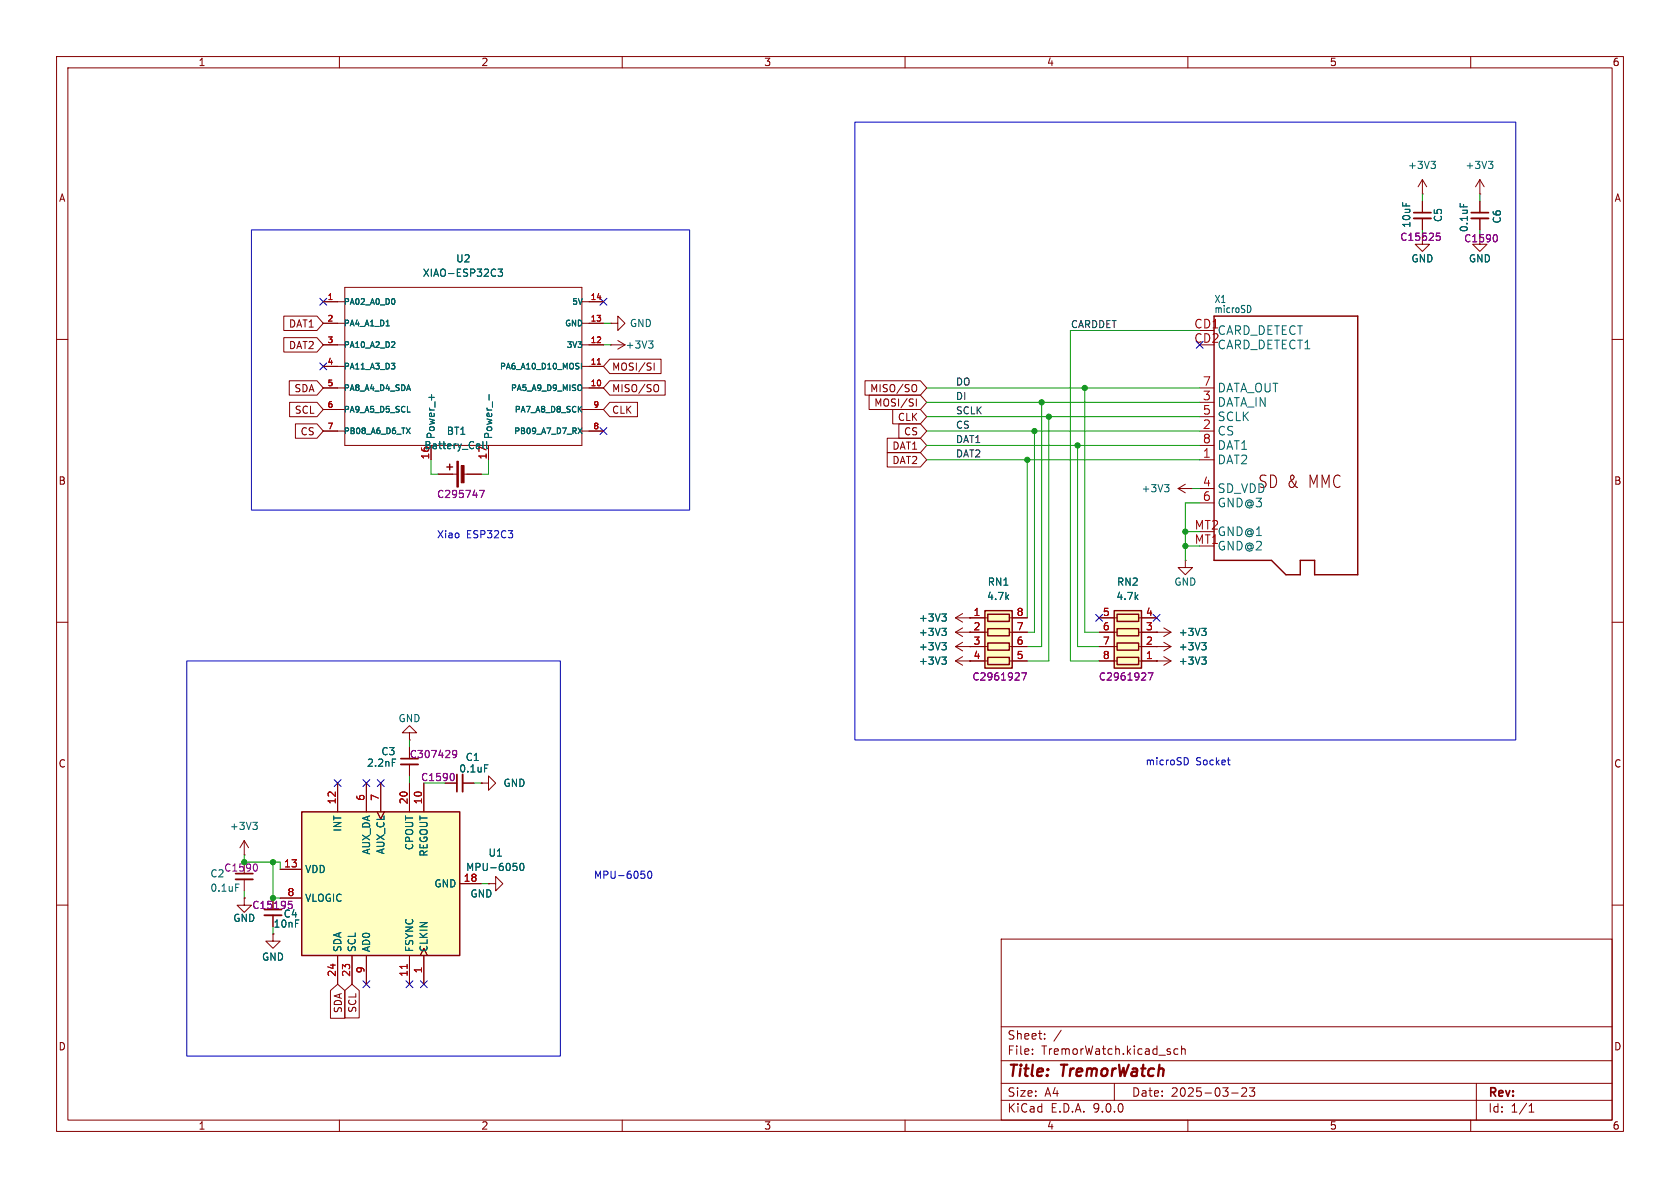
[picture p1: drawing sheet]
<svg xmlns="http://www.w3.org/2000/svg" width="297mm" height="210mm" viewBox="0 0 297 210" stroke-linecap="round" stroke-linejoin="round" font-family="sans-serif">
<g fill="none" stroke="#840000" stroke-width=".18">
<path d="M10 10h277v190h-277zM12 12h273v186h-273zM60 10v2M110 10v2M160 10v2M210 10v2M260 10v2M10 60h2M285 60h2M10 110h2M285 110h2M72.4 129.5h1.3l-1.3-1.2-1.3 1.2h1.3v1.3"/>
<path d="M72.4 130.8h.1M10 160h2M48.3 165.1v1.3h1.2l-1.2 1.2-1.3-1.2h1.3M48.3 165.1h.1M177 166h108v32h-108zM285 160h2M60 198v2M110 198v2M160 198v2M177 194.5h108M177 191.5h108M177 187.5h108"/>
<path d="M177 181.5h108M182.5 186.3v.1M182.5 185.5v.1M184.7 183.6v.1M184.7 182.8v.1M187.6 182.1l-1.3 2M197 191.5v3M208.2 185.5l-.4-.1-.3 .3v.4l.2 .2h.5M208.9 185.5l.2-.1 .4 .1v.9M208.9 184.9v1.5M210 198v2M217.7 193.2h1.2"/>
<path d="M219.5 192.4l.6-.1 .2 .1 .1 .3-.9 1.1h.9M220.9 192.3h.9l-.5 .6 .4 .1v.7l-.2 .1h-.4l-.2-.1M260 198v2M261 191.5v6.5M270.3 196.6h.9M270.3 195.5l.4-.4v1.5"/>
</g>
<path d="M53.3 143.5h28v25.4h-28z" fill="#ffffc2"/>
<path d="M79 82.6h1M79.5 82v1.1M53.3 143.5h28v25.4h-28z" fill="none" stroke="#840000" stroke-width=".25"/>
<g fill="none" stroke="#840000" stroke-width=".18">
<path d="M57.1 53.3h3.9M57.1 57.2h3.9M61 50.8h41.9v27.9h-41.9zM102.9 53.3h3.8M102.9 57.2h3.8M107.9 57.2h1.3v-1.3l1.3 1.3-1.3 1.2v-1.2M107.9 57.2h.1M261.6 41.9v1.3h1.3l-1.3 1.3-1.3-1.3h1.3M57.1 61h3.9M57.1 64.8h3.9M57.1 68.6h3.9M57.1 72.4h3.9"/>
<path d="M57.1 76.2h3.9M76.2 78.7v2.6M86.4 78.7v2.6M102.9 61h3.8M102.9 64.8h3.8M102.9 68.6h3.8M102.9 72.4h3.8M102.9 76.2h3.8M107.9 61h.1M107.9 61h2.6M109.2 60.2l1.3 .8M110.5 61l-1.3 .7"/>
<path d="M77.5 83.8h3.3M81.8 83.8h3.3M208.3 86.4l1.2 .7M208.3 86.4h2.5M209.5 85.6l-1.2 .8M210.8 86.4h.1M59.7 138.4v5.1M64.8 138.4v5.1M67.3 138.4v5.1M72.4 132.1v2M72.4 135.1v2.1M72.4 138.4v5.1"/>
<path d="M74.9 138.4v5.1M78.7 138.4h2.1M81.8 138.4h2M85.1 138.4h1.3v-1.2l1.2 1.2-1.2 1.3v-1.3M85.1 138.4h.1M43.2 158.8v1.2h1.2l-1.2 1.3-1.3-1.3h1.3M43.2 158.8h.1M43.2 151.1h.1M43.2 148.6l-.8 1.3M43.2 148.6l.7 1.3M43.2 148.6v2.5M48.3 158.8v2"/>
<path d="M49.5 158.8h3.8M49.5 153.7h3.8M66.7 143.5l.6 1.3 .6-1.3M81.3 156.2h3.8M86.4 156.2h1.2v-1.3l1.3 1.3-1.3 1.3v-1.3M86.4 156.2h.1M48.3 161.8v2M59.7 168.9v5.1M62.2 168.9v5.1M64.8 168.9v5.1M72.4 168.9v5.1M74.9 168.9v5.1"/>
</g>
<path d="M105.6 64.4h.6M72 170.5v.7" fill="none" stroke="#a90000" stroke-width=".18"/>
<g fill="none" stroke="#006464" stroke-width=".18">
<path d="M68.3 57.6h.5M69.7 52.9l.1 .3-.1 .5M88.1 47.6h.7l-.4 .5 .4 .1v.5l-.2 .1-.5-.1M69.2 64.2h.6l-.3 .4M69.6 60.4l.2 .2v.2l-.6 .6h.6M69.7 64.7l.1 .1-.1 .4M71.8 75.6l.7 1.1M72 72.9h.5M72.5 75.6l-.7 1.1M76.3 69.8v.9M85.4 78v1.1M86 78v1.1"/>
<path d="M86.5 69.8v.9M102.2 75.6l.7 1.1M102.8 68.2v.7M102.8 64.2v1M102.9 75.6l-.7 1.1M114.7 60.3h.7l-.4 .5M115.2 60.8l.2 .2v.3l-.2 .2M205.9 85.7h.8l-.5 .5M206.4 86.2l.3 .2v.3l-.3 .2M85.7 135.2h.6M44.7 145.4h.8l-.4 .4M45.2 145.8l.3 .3v.3l-.3 .2"/>
<path d="M90.7 152.6h.6M91.3 153.2l.1 .1-.1 .5M92 152.7l.2-.1a.68 .68 0 0 1 .4 .6 .68 .68 0 0 1-.4 .7l-.2-.1-.1-.4z"/>
</g>
<path d="M70.9 134.1h3M80.8 136.9v3.1M46.7 160.8h3.1" fill="none" stroke="#840000" stroke-width=".3"/>
<path d="M70.9 135.1h3M81.8 136.9v3.1M46.7 161.8h3.1" fill="none" stroke="#840000" stroke-width=".33"/>
<path d="M84.8 86.7h.8l-.5 1.3M80 136.7a.79 .79 0 0 1 0 1.3M80.1 132.8l.1-.1 .5 .1a.84 .84 0 0 1-.3 1.1h-.3M80.7 133.2l-.2 .2-.4-.1M51 159.3h.6M51.1 159.8l.5 .1 .1 .5-.1 .1" fill="none" stroke="#840084" stroke-width=".18"/>
<g fill="#840000" stroke="#840000" stroke-width=".18">
<path d="M80.8 81.5h.2v4.6h-.2z"/>
<path d="M81.5 82.3h.5v3h-.5z"/>
</g>
<path d="M197 108h4.8v10.1h-4.8z" fill="#ffffc2"/>
<path d="M197 108h4.8v10.1h-4.8zM197.5 116.2h3.8v1.3h-3.8zM197.5 113.7h3.8v1.2h-3.8zM197.5 111.1h3.8v1.3h-3.8zM197.5 108.6h3.8v1.3h-3.8z" fill="none" stroke="#840000" stroke-width=".25"/>
<g fill="none" stroke="#840000" stroke-width=".18">
<path d="M261.6 34.3h.1M261.6 31.8l-.7 1.2M261.6 31.8l.8 1.2M261.6 31.8v2.5M209.5 99.1v1.2h1.3l-1.3 1.3-1.2-1.3h1.2M209.5 99.1h.1M168.9 116.8h2.5M168.9 114.3h2.5M168.9 111.8h2.5M168.9 109.2h2.5M168.9 116.8l1.3 .8M168.9 109.2l1.3 .8"/>
<path d="M168.9 111.8l1.3 .7M168.9 114.3l1.3 .8M170.2 116.1l-1.3 .7M170.2 108.5l-1.3 .7M170.2 111l-1.3 .8M170.2 113.5l-1.3 .8M171.4 109.2h.1M171.4 114.3h.1M194.3 116.8h3.2M194.3 114.3h3.2M194.3 111.8h3.2M194.3 109.2h3.2"/>
<path d="M201.3 116.8h5.7M201.3 114.3h5.7M201.3 111.8h5.7M201.3 109.2h3.2M204.5 116.8h.1M204.5 114.3h.1M204.5 111.8h.1M205.7 116.1l1.3 .7M205.7 113.5l1.3 .8M205.7 111l1.3 .8M207 116.8l-1.3 .8M207 114.3l-1.3 .8"/>
<path d="M207 111.8l-1.3 .7M43.2 155.4v2.1"/>
</g>
<path d="M203 118.9h.8l-.5 1.3M45.2 152.7a.79 .79 0 0 1 0 1.3" fill="none" stroke="#840084" stroke-width=".18"/>
<g fill="none" stroke="#006464" stroke-width=".18">
<path d="M263.1 28.5h.8l-.4 .5M263.7 29l.2 .2v.3l-.2 .3M166.5 116.1h.8l-.4 .5M166.5 113.6h.8l-.4 .5M166.5 108.5h.8l-.4 .5M166.5 111.1h.8l-.4 .5M167 116.6l.3 .3v.3l-.3 .2M167 109l.3 .3v.3l-.3 .2M167 111.6l.3 .2v.3l-.3 .2M167 114.1l.3 .2v.3l-.3 .3M212.4 116.1h.8l-.4 .5M212.4 113.6h.8l-.4 .5"/>
<path d="M212.4 111.1h.8l-.4 .5M213 116.6l.2 .3v.3l-.2 .2M213 111.6l.2 .2v.3l-.2 .2M213 114.1l.2 .2v.3l-.2 .3M41.7 156.3h.6"/>
</g>
<path d="M41.7 154.4h3" fill="none" stroke="#840000" stroke-width=".3"/>
<path d="M41.7 155.4h3" fill="none" stroke="#840000" stroke-width=".33"/>
<path d="M174.1 108h4.8v10.1h-4.8z" fill="#ffffc2"/>
<path d="M214.6 55.9h25.4v45.7h-7.6v-2.5h-2.5v2.5h-2.6l-2.5-2.5h-10.2zM174.1 108h4.8v10.1h-4.8zM174.6 108.6h3.8v1.3h-3.8zM174.6 111.1h3.8v1.3h-3.8zM174.6 113.7h3.8v1.2h-3.8zM174.6 116.2h3.8v1.3h-3.8z" fill="none" stroke="#840000" stroke-width=".25"/>
<g fill="none" stroke="#840000" stroke-width=".18">
<path d="M251.5 34.3h.1M251.5 31.8l-.8 1.2M251.5 31.8l.7 1.2M251.5 31.8v2.5M251.5 35.6v2M251.5 38.6v2M261.6 35.6v2M261.6 38.6v2M50.2 59.7h5.8l1.1 1.3-1.1 1.2h-5.8zM50.2 55.9h5.8l1.1 1.3-1.1 1.2h-5.8zM57.1 53.3h2.6M57.1 57.2h2.6"/>
<path d="M104.1 53.3h2.6M104.1 57.2h2.6M251.5 41.9v1.3h1.2l-1.2 1.3-1.3-1.3h1.3M51.1 67.3h4.9l1.1 1.3-1.1 1.3h-4.9zM51.2 71.1h4.8l1.1 1.3-1.1 1.3h-4.8zM52.2 74.9h3.8l1.1 1.3-1.1 1.3h-3.8zM57.1 68.6h2.6M57.1 76.2h2.6M57.1 61h2.6M57.1 64.8h2.6M57.1 72.4h2.6M76.2 78.7v2.6"/>
<path d="M86.4 78.7v2.6M104.1 68.6h2.6M104.1 76.2h2.6M104.1 61h2.6M104.1 64.8h2.6M104.1 72.4h2.6M107.8 67.3h9.8v2.6h-9.8l-1.1-1.3zM107.8 71.1h4.9v2.6h-4.9l-1.1-1.3zM107.8 63.5h9.1v2.5h-9.1l-1.1-1.2zM115.6 64.2v1.2M116.1 68h.2a.81 .81 0 0 1-.2 1.3M152.9 67.3h9.8l1.1 1.3-1.1 1.3h-9.8z"/>
<path d="M153.6 69.8h9.1l1.1 1.3-1.1 1.3h-9.1zM156.8 77.5h5.9l1.1 1.2-1.1 1.3h-5.9zM157.8 72.4h4.9l1.1 1.3-1.1 1.2h-4.9zM158.9 74.9h3.8l1.1 1.3-1.1 1.3h-3.8zM161.8 68h.1a.81 .81 0 0 1-.1 1.3M162 70.5v1.3M212.1 68.6h2.5M212.1 71.1h2.5M212.1 73.7h2.5M212.1 76.2h2.5M212.1 78.7h2.5M77.5 83.8h2.5"/>
<path d="M82.5 83.8h2.6M156.8 80h5.9l1.1 1.3-1.1 1.3h-5.9zM212.1 81.3h2.5M212.1 86.4h2.5M212.1 88.9h2.5M171.4 114.3h.1M171.4 109.2h.1M171.4 109.2h3.2M171.4 111.8h3.2M171.4 114.3h3.2M171.4 116.8h3.2M178.4 109.2h3.2"/>
<path d="M178.4 111.8h3.2M178.4 114.3h3.2M178.4 116.8h3.2M194.3 109.2h2.5M194.3 111.8h2.5M194.3 114.3h2.5M194.3 116.8h2.5M201.9 109.2h2.6M201.9 111.8h2.6M201.9 114.3h2.6M201.9 116.8h2.6M204.5 111.8h.1"/>
<path d="M204.5 114.3h.1M204.5 116.8h.1M59.7 138.4v5.1M64.8 138.4v5.1M67.3 138.4v5.1M72.4 132.1v2M72.4 135.1v2.1M72.4 138.4v5.1M74.9 138.4v5.1M78.7 138.4h2.1M81.8 138.4h2M85.1 138.4h.1"/>
<path d="M43.2 158.8h.1M48.3 158.8v2M49.5 158.8h3.8M49.5 153.7h3.8M66.7 143.5l.6 1.3 .6-1.3M81.3 156.2h3.8M86.4 156.2h.1M48.3 165.1h.1M48.3 161.8v2M58.4 175.1l1.3-1.1 1.3 1.1v4.9h-2.6zM59.7 168.9v5.1M61 175.1l1.2-1.1 1.3 1.1v4.8h-2.5z"/>
<path d="M62.2 168.9v5.1M64.8 168.9v5.1M72.4 168.9v5.1M74.9 168.9v5.1"/>
</g>
<path d="M254 41.2h.6M254.1 41.7h.3l.2 .2v.5l-.5 .1M264.4 41.5a.79 .79 0 0 1 0 1.2M84.8 86.7h.8l-.5 1.3M180.6 118.9h.9l-.6 1.3M203 118.9h.8l-.5 1.3M80 136.7a.79 .79 0 0 1 0 1.3M80.1 132.8l.1-.1 .5 .1a.84 .84 0 0 1-.3 1.1h-.3M80.7 133.2l-.2 .2-.4-.1M51 159.3h.6M51.1 159.8l.5 .1 .1 .5-.1 .1" fill="none" stroke="#840084" stroke-width=".18"/>
<g fill="none" stroke="#006464" stroke-width=".18">
<path d="M253 28.5h.8l-.5 .5M253.5 29l.3 .2v.3l-.3 .3M258.1 36v.6M68.3 57.6h.5M69.7 52.9l.1 .3-.1 .5M88.1 47.6h.7l-.4 .5 .4 .1v.5l-.2 .1-.5-.1M220.8 54a.73 .73 0 0 1 0 1.3M69.2 64.2h.6l-.3 .4M69.6 60.4l.2 .2v.2l-.6 .6h.6M69.7 64.7l.1 .1-.1 .4M71.8 75.6l.7 1.1M72 72.9h.5"/>
<path d="M72.5 75.6l-.7 1.1M76.3 69.8v.9M85.4 78v1.1M86 78v1.1M86.5 69.8v.9M102.2 75.6l.7 1.1M102.8 68.2v.7M102.8 64.2v1M102.9 75.6l-.7 1.1M166.5 111.1h.8l-.4 .5M166.5 113.6h.8l-.4 .5M166.5 108.5h.8l-.4 .5"/>
<path d="M166.5 116.1h.8l-.4 .5M167 114.1l.3 .2v.3l-.3 .3M167 109l.3 .3v.3l-.3 .2M167 111.6l.3 .2v.3l-.3 .2M167 116.6l.3 .3v.3l-.3 .2M212.4 111.1h.8l-.4 .5M212.4 113.6h.8l-.4 .5M212.4 116.1h.8l-.4 .5M213 111.6l.2 .2v.3l-.2 .2M213 114.1l.2 .2v.3l-.2 .3M213 116.6l.2 .3v.3l-.2 .2M85.7 135.2h.6"/>
<path d="M90.7 152.6h.6M91.3 153.2l.1 .1-.1 .5M92 152.7l.2-.1a.68 .68 0 0 1 .4 .6 .68 .68 0 0 1-.4 .7l-.2-.1-.1-.4z"/>
</g>
<path d="M249.9 37.6h3.1M260.1 37.6h3" fill="none" stroke="#840000" stroke-width=".3"/>
<path d="M249.9 38.6h3.1M260.1 38.6h3" fill="none" stroke="#840000" stroke-width=".33"/>
<g fill="none" stroke="#009600" stroke-width=".18">
<path d="M251.5 34.3v1.3M261.6 34.3v1.3M106.7 57.2h1.2M212.1 58.4h-22.9v58.4h5.1M251.5 40.6v1.3M261.6 40.6v1.3M106.7 61h1.2M163.8 68.6h48.3M163.8 78.7h48.3M163.8 73.7h48.3M163.8 76.2h48.3M163.8 71.1h48.3"/>
<path d="M182.9 76.2v35.6h-1.3M184.1 71.1v43.2h-2.5M185.4 73.7v43.1h-3.8M190.5 78.7v35.6h3.8M191.8 68.6v43.2h2.5M76.2 81.3v2.5h1.3M86.4 81.3v2.5h-1.3M163.8 81.3h48.3M181.6 81.3v27.9M209.5 96.5h2.6M209.5 94h2.6M210.8 86.4h1.3"/>
<path d="M212.1 88.9h-2.6v10.2M72.4 130.8v1.3M72.4 137.2v1.2M74.9 138.4h3.8M83.8 138.4h1.3M43.2 151.1v1.3h6.3v1.3M43.2 157.5v1.3M48.3 152.4v6.4h1.2M85.1 156.2h1.3M48.3 163.8v1.3"/>
</g>
<g fill="none" stroke="#000084" stroke-width=".18">
<path d="M56.5 52.7l1.3 1.2M57.8 52.7l-1.3 1.2M106.1 52.7l1.2 1.2M107.3 52.7l-1.2 1.2M56.5 64.2l1.3 1.2M57.8 64.2l-1.3 1.2M106.1 75.6l1.2 1.2M107.3 75.6l-1.2 1.2M211.5 60.4l1.2 1.2M212.7 60.4l-1.2 1.2M193.7 108.6l1.2 1.2M194.9 108.6l-1.2 1.2"/>
<path d="M203.9 108.6l1.2 1.2M205.1 108.6l-1.2 1.2M59.1 137.8l1.2 1.2M60.3 137.8l-1.2 1.2M64.2 137.8l1.2 1.2M65.4 137.8l-1.2 1.2M66.7 137.8l1.2 1.2M67.9 137.8l-1.2 1.2M64.2 173.4l1.2 1.2M65.4 173.4l-1.2 1.2M71.8 173.4l1.2 1.2M73 173.4l-1.2 1.2"/>
<path d="M74.3 173.4l1.2 1.2M75.5 173.4l-1.2 1.2"/>
</g>
<path d="M151.1 21.6h116.9v109.2h-116.9zM44.4 40.6h77.5v49.6h-77.5zM33 116.8h66.1v69.9h-66.1zM209.7 133.9a.68 .68 0 0 1 .4 .7 .68 .68 0 0 1-.4 .6M217 134.4h.5M217.3 135.2h.2M113.4 154h.6M113.9 154.5l.1 .2-.1 .5M114.6 154.1l.2-.1a.68 .68 0 0 1 .4 .6 .68 .68 0 0 1-.4 .7l-.2-.2-.1-.3z" fill="none" stroke="#0000c2" stroke-width=".18"/>
<path d="M105.6 64.4h.6M72 170.5v.7" fill="none" stroke="#a90000" stroke-width=".18"/>
<g fill="#009600" stroke="#009600" stroke-width=".18">
<circle cx="184.1" cy="71.1" r=".46"/>
<circle cx="181.6" cy="81.3" r=".46"/>
<circle cx="182.9" cy="76.2" r=".46"/>
<circle cx="185.4" cy="73.7" r=".46"/>
<circle cx="190.5" cy="78.7" r=".46"/>
<circle cx="191.8" cy="68.6" r=".46"/>
<circle cx="48.3" cy="152.4" r=".46"/>
<circle cx="48.3" cy="158.8" r=".46"/>
<circle cx="43.2" cy="152.4" r=".46"/>
<circle cx="209.5" cy="96.5" r=".46"/>
<circle cx="209.5" cy="94" r=".46"/>
</g>
<text font-size="3" fill="#840000" x="222.4" y="86.5">SD &amp; MMC</text>
<g font-size="2.8" fill="#840000">
<text x="178" y="190.9">Title:</text>
<text x="187.7" y="190.9">TremorWatch</text>
</g>
<g font-size="2.1" fill="#a90000">
<text x="211" y="58.2">CD1</text>
<text x="211" y="60.7">CD2</text>
<text x="212.6" y="68.3">7</text>
<text x="212.6" y="70.9">3</text>
<text x="212.6" y="73.4">5</text>
<text x="212.6" y="75.9">2</text>
<text x="212.6" y="78.5">8</text>
<text x="212.6" y="81">1</text>
<text x="212.6" y="86.1">4</text>
<text x="212.6" y="88.6">6</text>
<text x="211.1" y="93.7">MT2</text>
<text x="211.1" y="96.3">MT1</text>
</g>
<g font-size="2.1" fill="#006464">
<text x="215.1" y="59.4">CARD_DETECT</text>
<text x="215.1" y="62">CARD_DETECT1</text>
<text x="215.1" y="69.6">DATA_OUT</text>
<text x="215.1" y="72.1">DATA_IN</text>
<text x="215.1" y="74.7">SCLK</text>
<text x="215.1" y="77.2">CS</text>
<text x="215.1" y="79.7">DAT1</text>
<text x="215.1" y="82.3">DAT2</text>
<text x="215.1" y="87.4">SD_VDD</text>
<text x="215.1" y="89.9">GND@3</text>
<text x="215.1" y="95">GND@1</text>
<text x="215.1" y="97.5">GND@2</text>
</g>
<g font-size="2.1" fill="#840000">
<text x="178" y="184">Sheet:</text>
<text x="178" y="186.7">File:</text>
<text x="184.1" y="186.7">TremorWatch.kicad_sch</text>
<text x="178" y="196.9">KiCad</text>
<text x="178" y="194.1">Size:</text>
<text x="184.7" y="194.1">A4</text>
<text x="185.7" y="196.9">E.D.A.</text>
<text x="193.3" y="196.9">9.0.0</text>
<text x="200" y="194.1">Date:</text>
<text x="207" y="194.1">2025-03-23</text>
<text x="263" y="194.3">Rev:</text>
<text x="263" y="196.9">Id:</text>
<text x="267.1" y="196.9">1/1</text>
</g>
<g font-size="1.8" fill="#840000">
<text x="35" y="11.9">1</text>
<text x="85" y="11.9">2</text>
<text x="135" y="11.9">3</text>
<text x="185" y="11.9">4</text>
<text x="235" y="11.9">5</text>
<text x="285" y="11.9">6</text>
<text x="10.3" y="35.9">A</text>
<text x="285.3" y="35.9">A</text>
<text x="247.4" y="42.8">C15525</text>
<text x="51" y="58.1">DAT1</text>
<text x="51" y="61.9">DAT2</text>
<text x="108.1" y="65.7">MOSI/SI</text>
<text x="51.9" y="69.5">SDA</text>
<text x="108.1" y="69.5">MISO/SO</text>
<text x="153.7" y="69.5">MISO/SO</text>
<text x="52" y="73.3">SCL</text>
<text x="53" y="77.2">CS</text>
<text x="108.1" y="73.3">CLK</text>
<text x="154.5" y="72.1">MOSI/SI</text>
<text x="158.6" y="74.6">CLK</text>
<text x="159.7" y="77.2">CS</text>
<text x="157.7" y="79.7">DAT1</text>
<text x="157.7" y="82.2">DAT2</text>
<text x="10.3" y="85.9">B</text>
<text x="285.3" y="85.9">B</text>
<text x="10.3" y="135.9">C</text>
<text x="285.3" y="135.9">C</text>
<text x="60.6" y="179.2" transform="rotate(-90 60.6 179.2)">SDA</text>
<text x="63.2" y="179.1" transform="rotate(-90 63.2 179.1)">SCL</text>
<text x="10.3" y="185.9">D</text>
<text x="285.3" y="185.9">D</text>
<text x="35" y="199.9">1</text>
<text x="85" y="199.9">2</text>
<text x="135" y="199.9">3</text>
<text x="185" y="199.9">4</text>
<text x="235" y="199.9">5</text>
<text x="285" y="199.9">6</text>
</g>
<g font-size="1.8" fill="#006464">
<text x="248.8" y="30.1">+3V3</text>
<text x="259" y="30.1">+3V3</text>
<text x="249.5" y="40.4" transform="rotate(-90 249.5 40.4)">10uF</text>
<text x="255.1" y="39.4" transform="rotate(-90 255.1 39.4)">C5</text>
<text x="265.5" y="39.6" transform="rotate(-90 265.5 39.6)">C6</text>
<text x="80.5" y="46.6">U2</text>
<text x="249.4" y="46.6">GND</text>
<text x="259.6" y="46.6">GND</text>
<text x="74.6" y="49.1">XIAO-ESP32C3</text>
<text x="214.6" y="53.8">X1</text>
<text x="111.3" y="58">GND</text>
<text x="214.6" y="55.5">microSD</text>
<text x="110.5" y="61.8">+3V3</text>
<text x="77.1" y="77.7" transform="rotate(-90 77.1 77.7)">Power_+</text>
<text x="78.9" y="77.1">BT1</text>
<text x="87.2" y="77.7" transform="rotate(-90 87.2 77.7)">Power_-</text>
<text x="74.9" y="79.6">Battery_Cell</text>
<text x="75.9" y="81.3" transform="rotate(-90 75.9 81.3)">16</text>
<text x="86.1" y="81.3" transform="rotate(-90 86.1 81.3)">17</text>
<text x="201.7" y="87.2">+3V3</text>
<text x="174.4" y="106.3">4.7k</text>
<text x="174.5" y="103.7">RN1</text>
<text x="197.3" y="106.3">4.7k</text>
<text x="197.4" y="103.7">RN2</text>
<text x="207.5" y="103.7">GND</text>
<text x="162.3" y="110.1">+3V3</text>
<text x="162.3" y="112.6">+3V3</text>
<text x="208.3" y="112.6">+3V3</text>
<text x="162.3" y="117.7">+3V3</text>
<text x="162.3" y="115.2">+3V3</text>
<text x="208.3" y="117.7">+3V3</text>
<text x="208.3" y="115.2">+3V3</text>
<text x="70.4" y="127.9">GND</text>
<text x="64.8" y="135.7">2.2nF</text>
<text x="67.3" y="133.7">C3</text>
<text x="81.1" y="136.8">0.1uF</text>
<text x="82.2" y="134.7">C1</text>
<text x="88.9" y="139.3">GND</text>
<text x="40.5" y="146.9">+3V3</text>
<text x="60.6" y="147.1" transform="rotate(-90 60.6 147.1)">INT</text>
<text x="37.1" y="155.3">C2</text>
<text x="53.8" y="154.5">VDD</text>
<text x="65.6" y="151.2" transform="rotate(-90 65.6 151.2)">AUX_DA</text>
<text x="68.2" y="151.1" transform="rotate(-90 68.2 151.1)">AUX_CL</text>
<text x="73.3" y="150.4" transform="rotate(-90 73.3 150.4)">CPOUT</text>
<text x="75.8" y="151.5" transform="rotate(-90 75.8 151.5)">REGOUT</text>
<text x="82.3" y="154.2">MPU-6050</text>
<text x="86.3" y="151.6">U1</text>
<text x="37.1" y="157.8">0.1uF</text>
<text x="53.8" y="159.6">VLOGIC</text>
<text x="76.7" y="157.1">GND</text>
<text x="83.1" y="158.9">GND</text>
<text x="41.1" y="163.2">GND</text>
<text x="48.3" y="164.2">10nF</text>
<text x="46.2" y="170">GND</text>
<text x="60.6" y="168.4" transform="rotate(-90 60.6 168.4)">SDA</text>
<text x="63.1" y="168.4" transform="rotate(-90 63.1 168.4)">SCL</text>
<text x="65.6" y="168.4" transform="rotate(-90 65.6 168.4)">AD0</text>
<text x="73.3" y="168.4" transform="rotate(-90 73.3 168.4)">FSYNC</text>
<text x="75.8" y="168.4" transform="rotate(-90 75.8 168.4)">CLKIN</text>
</g>
<g font-size="1.8" fill="#840084">
<text x="259.7" y="41.1" transform="rotate(-90 259.7 41.1)">0.1uF</text>
<text x="258.7" y="43">C1590</text>
<text x="77.2" y="88.2">C295747</text>
<text x="171.8" y="120.5">C2961927</text>
<text x="194.2" y="120.5">C2961927</text>
<text x="72.3" y="134.2">C307429</text>
<text x="74.3" y="138.3">C1590</text>
<text x="39.5" y="154.3">C1590</text>
<text x="44.5" y="160.9">C15195</text>
<text x="50" y="162.4">C4</text>
</g>
<g font-size="1.8" fill="#0000c2">
<text x="77.2" y="95.4">Xiao</text>
<text x="82.5" y="95.4">ESP32C3</text>
<text x="202.4" y="135.5">microSD</text>
<text x="211.4" y="135.5">Socket</text>
<text x="104.9" y="155.6">MPU-6050</text>
</g>
<g font-size="1.8" fill="#a90000">
<text x="172" y="109">1</text>
<text x="172" y="111.5">2</text>
<text x="179.6" y="109">8</text>
<text x="179.6" y="111.5">7</text>
<text x="194.9" y="111.5">6</text>
<text x="194.9" y="109">5</text>
<text x="202.5" y="111.5">3</text>
<text x="202.5" y="109">4</text>
<text x="172" y="114">3</text>
<text x="172" y="116.6">4</text>
<text x="179.6" y="114">6</text>
<text x="179.6" y="116.6">5</text>
<text x="194.9" y="116.6">8</text>
<text x="194.9" y="114">7</text>
<text x="202.5" y="116.6">1</text>
<text x="202.5" y="114">2</text>
<text x="59.4" y="142.3" transform="rotate(-90 59.4 142.3)">12</text>
<text x="64.5" y="141.7" transform="rotate(-90 64.5 141.7)">6</text>
<text x="67.1" y="141.7" transform="rotate(-90 67.1 141.7)">7</text>
<text x="72.1" y="142.3" transform="rotate(-90 72.1 142.3)">20</text>
<text x="74.7" y="142.3" transform="rotate(-90 74.7 142.3)">10</text>
<text x="50.1" y="153.4">13</text>
<text x="81.9" y="156">18</text>
<text x="50.7" y="158.5">8</text>
<text x="59.4" y="172.8" transform="rotate(-90 59.4 172.8)">24</text>
<text x="62" y="172.8" transform="rotate(-90 62 172.8)">23</text>
<text x="64.5" y="172.2" transform="rotate(-90 64.5 172.2)">9</text>
<text x="72.1" y="172.8" transform="rotate(-90 72.1 172.8)">11</text>
<text x="74.7" y="172.2" transform="rotate(-90 74.7 172.2)">1</text>
</g>
<g font-size="1.7" fill="#0f0f0f">
<text x="189.2" y="58.1">CARDDET</text>
<text x="168.9" y="68.2">DO</text>
<text x="168.9" y="70.8">DI</text>
<text x="168.9" y="73.3">SCLK</text>
<text x="168.9" y="75.9">CS</text>
<text x="168.9" y="80.9">DAT2</text>
<text x="168.9" y="78.4">DAT1</text>
</g>
<g font-size="1.4" fill="#a90000">
<text x="57.8" y="53.1">1</text>
<text x="104.3" y="53.1">14</text>
<text x="57.8" y="56.9">2</text>
<text x="104.3" y="56.9">13</text>
<text x="57.8" y="60.7">3</text>
<text x="57.8" y="64.5">4</text>
<text x="104.3" y="60.7">12</text>
<text x="104.3" y="64.5">11</text>
<text x="57.8" y="68.3">5</text>
<text x="104.3" y="68.3">10</text>
<text x="57.8" y="72.1">6</text>
<text x="57.8" y="75.9">7</text>
<text x="104.8" y="72.1">9</text>
<text x="104.8" y="75.9">8</text>
</g>
<g font-size="1.4" fill="#006464">
<text x="60.7" y="54.1">PA02_A0_D0</text>
<text x="60.7" y="57.9">PA4_A1_D1</text>
<text x="99.8" y="57.9">GND</text>
<text x="101" y="54.1">5V</text>
<text x="60.7" y="61.7">PA10_A2_D2</text>
<text x="60.7" y="65.5">PA11_A3_D3</text>
<text x="88.3" y="65.5">PA6_A10_D10_MOSI</text>
<text x="100.1" y="61.7">3V3</text>
<text x="60.7" y="69.3">PA8_A4_D4_SDA</text>
<text x="90.2" y="69.3">PA5_A9_D9_MISO</text>
<text x="60.7" y="73.1">PA9_A5_D5_SCL</text>
<text x="60.7" y="76.9">PB08_A6_D6_TX</text>
<text x="90.8" y="76.9">PB09_A7_D7_RX</text>
<text x="90.9" y="73.1">PA7_A8_D8_SCK</text>
</g>
</svg>
